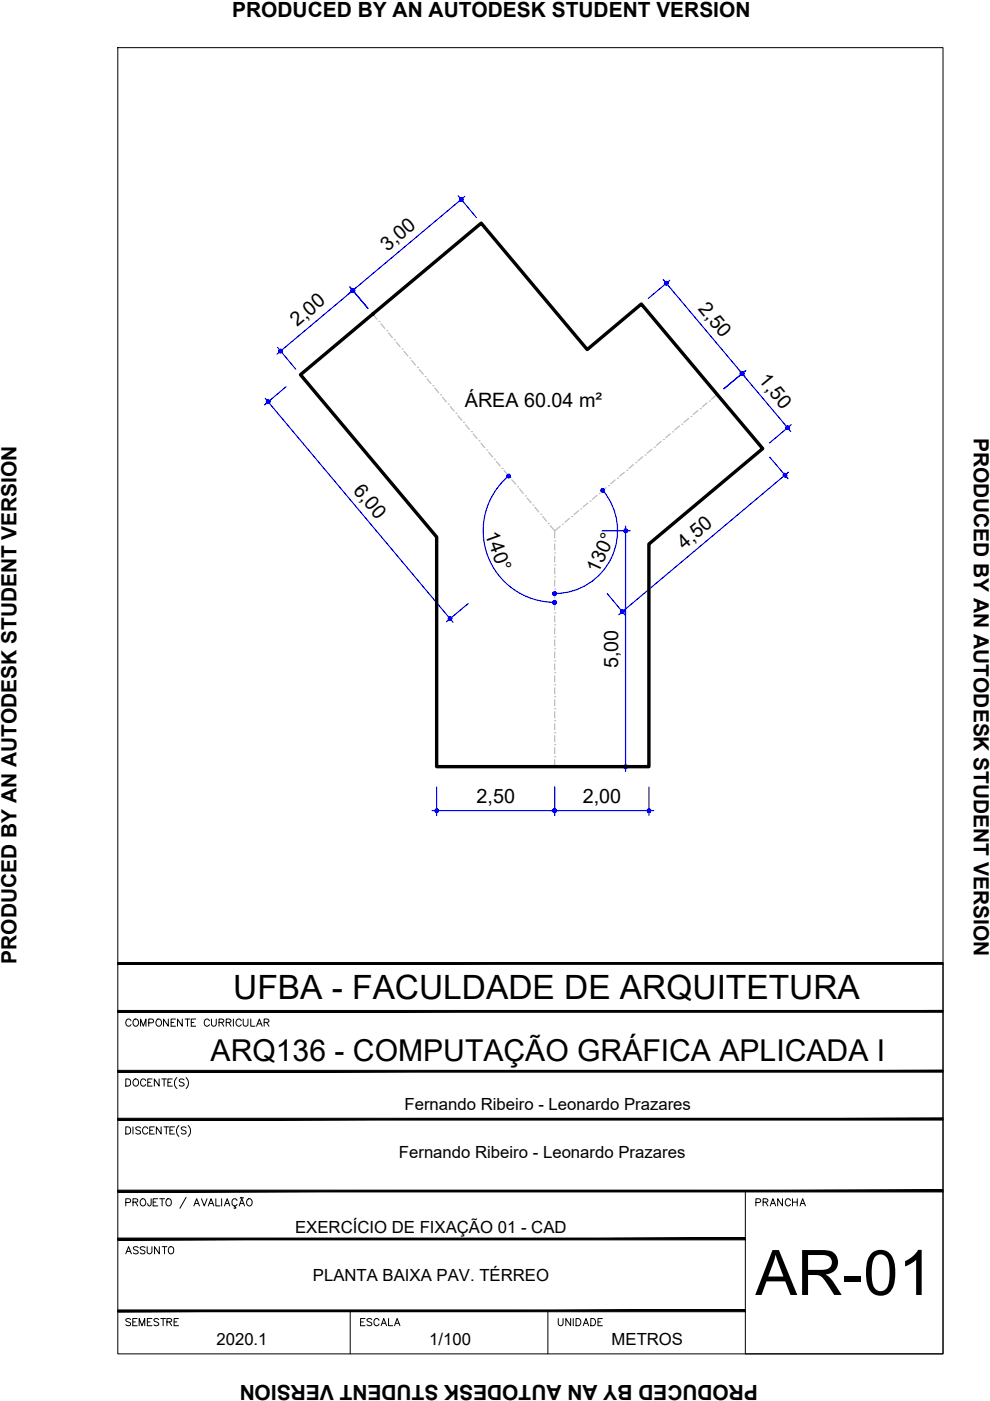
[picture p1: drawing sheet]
<svg xmlns="http://www.w3.org/2000/svg" width="210mm" height="297mm" viewBox="0 0 210 297" stroke-linecap="round" stroke-linejoin="round" font-family="sans-serif">
<!-- layer: ARQ_EIXO CINZA 04 -->
<g fill="none" stroke="#bababa" stroke-width=".25">
<path d="M79 66.6l.9 1.1M80.3 68.1h.1M80.8 68.7l.8 .9M82 70.1h.1M82.4 70.6l.8 1M83.6 72h.1M84 72.5l.8 1M85.3 74h.1M85.6 74.5l.9 1M86.9 75.9h.1M87.3 76.4l.8 1M88.5 77.9h.1"/>
<path d="M88.9 78.4l.8 1M90.1 79.8h.1M90.6 80.3l.8 1M91.8 81.8h.1M92.2 82.3l.8 1M93.4 83.7h.1M93.8 84.2l.8 1M95 85.7h.1M95.5 86.2l.8 1M96.7 87.6h.1M97.1 88.1l.8 1M98.3 89.6h.1"/>
<path d="M98.7 90.1l.8 .9M99.9 91.5h.1M100.3 92l.9 1M101.6 93.5h.1M102 94l.8 .9M103.2 95.4h.1M103.6 95.9l.8 1M104.8 97.4h.1M105.2 97.9l.8 .9M106.5 99.3h.1M106.9 99.8l.8 .9M132.9 99.7h.1"/>
<path d="M134.3 98.5l-1 .8M134.8 98.1h.1M136.3 96.8l-1 .9M136.8 96.5h.1M138.2 95.2l-1 .8M138.7 94.8h.1M140.2 93.6l-1 .8M140.7 93.2h.1M142.1 92l-1 .8M142.6 91.6h.1M144.1 90.3l-1 .8M144.6 89.9h.1"/>
<path d="M146 88.7l-1 .8M146.5 88.3h.1M148 87.1l-1 .8M148.5 86.6h.1M149.9 85.4l-1 .9M150.4 85h.1M152.1 83.6l-1.2 1M108.1 101.2h.1M108.5 101.7l.8 1M109.7 103.2h.1M110.2 103.7l.8 .9M111.4 105.1h.1"/>
<path d="M111.8 105.6l.8 1M113 107.1h.1M113.4 107.6l.8 .9M114.6 109h.1M115.1 109.5l.8 1M116.2 111h.1M116.7 111.4l.9 1.2M117.6 119.8h.1M117.6 117.2h.1M117.6 114.7h.1M117.6 115.3v1.3M117.6 117.9v1.3"/>
<path d="M118.8 111.6l-1.2 1v1.5M119.3 111.2h.1M120.7 109.9l-.9 .8M121.2 109.5h.1M122.7 108.3l-1 .8M123.1 107.9h.1M124.6 106.7l-.9 .8M125.1 106.2h.1M126.6 105l-1 .9M127 104.6h.1M128.5 103.4l-.9 .8M129 103h.1"/>
<path d="M130.4 101.8l-.9 .8M130.9 101.4h.1M132.4 100.1l-1 .9M117.6 137.6h.1M117.6 135h.1M117.6 132.5h.1M117.6 129.9h.1M117.6 127.4h.1M117.6 124.9h.1M117.6 122.3h.1M117.6 120.4v1.3M117.6 123v1.2"/>
<path d="M117.6 125.5v1.3M117.6 128v1.3M117.6 130.6v1.3M117.6 133.1v1.3M117.6 135.7v1.2M117.6 138.2v1.3M117.6 157.9h.1M117.6 155.3h.1M117.6 152.8h.1M117.6 150.3h.1M117.6 147.7h.1M117.6 145.2h.1"/>
<path d="M117.6 142.6h.1M117.6 140.1h.1M117.6 140.7v1.3M117.6 143.3v1.3M117.6 145.8v1.3M117.6 148.4v1.2M117.6 150.9v1.3M117.6 153.4v1.3M117.6 156v1.3M117.6 158.5v1.3M117.6 160.4h.1M117.6 161.1v1.4"/>
</g>
<!-- layer: COTA AZUL -->
<g fill="none" stroke="#00f" stroke-width=".25">
<path d="M97.2 41.5l3.8 4.6M98.6 41.6l-39.9 33.5M140.6 59.3l17.4 20.7M142 59.4l-4.5 3.9M58.8 73.6l3.9 4.7M74.2 60.8l3.8 4.6M156.7 78.4l10.9 13.1M158.1 78.6l-4.6 3.8M56.2 84.4l39.9 47.5M60.7 82l-4.6 3.8M163.2 96.9l3.9 4.6M167.8 90l-4.6 3.9"/>
<path d="M107.9 100.9a15.2 15.2 0 0 0-4.5 16.8 15.2 15.2 0 0 0 14.2 10M127.6 112.6h6M127.8 104a13.3 13.3 0 0 1 1.9 14.2 13.3 13.3 0 0 1-12.1 7.6M132.6 111.5v52.1M167.2 100.1l-36 30.2M99.3 128l-4.6 3.8M128.7 125.8l3.9 4.7M91.6 171.9h47M92.6 166.9v6M117.6 166.9v6M127.6 162.5h6M137.6 166.9v6"/>
</g>
<!-- layer: 0 -->
<g fill="#00f" stroke="#00f" stroke-width=".21">
<path d="M56.6 84.9l-.1 .2 .4 .1zM56.5 85.1l.4 .1h-.4zM56.5 85.2l.1 .2 .3-.2z"/>
<path d="M56.6 85.4l.1 .1 .2-.3zM56.9 85.2v.3h-.2zM56.9 85.2v.3h.2z"/>
<path d="M56.9 85.2l.2 .3 .1-.2zM56.9 85.2l.3-.1v.2zM56.9 85.2l.3-.1-.1-.2z"/>
<path d="M57 84.8l-.1 .4 .2-.3zM56.8 84.8h.2l-.1 .4zM56.6 84.9l.3 .3-.1-.4z"/>
<path d="M95.4 131.2l.3 .2 .1-.1zM95.4 131.2l.4-.1v.2zM95.4 131.2l.4-.1-.1-.2z"/>
<path d="M95.5 130.8l-.1 .4 .3-.3zM95.4 130.8h.1l-.1 .4zM95.2 130.9l.2 .3v-.4z"/>
<path d="M95.2 130.9l-.1 .1 .3 .2zM95.1 131l.3 .2h-.4zM95 131.2l.1 .2 .3-.2z"/>
<path d="M95.1 131.4l.2 .1 .1-.3zM95.4 131.2l.1 .3h-.2zM95.4 131.2l.1 .3 .2-.1z"/>
<path d="M132.5 112.2l.1 .4v-.4zM132.5 112.2l.1 .4-.3-.2zM132.3 112.4v.2h.3z"/>
<path d="M132.3 112.6v.2l.3-.2zM132.3 112.8l.3-.2-.1 .3zM132.6 112.6l-.1 .3h.1z"/>
<path d="M132.6 112.6v.3h.2zM132.6 112.6l.4 .2-.2 .1zM132.6 112.6l.4 .2v-.2z"/>
<path d="M132.6 112.6h.4v-.2zM132.8 112.2l.2 .2-.4 .2zM132.6 112.2v.4l.2-.4z"/>
<path d="M132.6 162.5v.4h.2zM132.6 162.5l.4 .3-.2 .1zM132.6 162.5l.4 .3v-.3z"/>
<path d="M132.6 162.5h.4v-.1zM132.8 162.2l.2 .2-.4 .1zM132.6 162.2v.3l.2-.3z"/>
<path d="M132.5 162.2l.1 .3v-.3zM132.5 162.2l.1 .3-.3-.1zM132.3 162.4v.1h.3z"/>
<path d="M132.3 162.5v.3l.3-.3zM132.3 162.8l.3-.3-.1 .4zM132.6 162.5l-.1 .4h.1z"/>
<path d="M131.7 129.9l.1 .1 .2-.3zM132 129.7v.3h-.2zM132 129.7v.3l.2-.1z"/>
<path d="M132 129.7l.2 .2 .1-.1zM132 129.7l.3-.1v.2zM132 129.7l.3-.1-.1-.2z"/>
<path d="M132.1 129.3l-.1 .4 .2-.3zM131.9 129.3h.2l-.1 .4zM131.7 129.4l.3 .3-.1-.4z"/>
<path d="M131.7 129.4l-.1 .1 .4 .2zM131.6 129.5l.4 .2h-.4zM131.6 129.7l.1 .2 .3-.2z"/>
<path d="M166.5 100.4l-.1 .3 .3-.2zM166.4 100.4h.1l-.1 .3zM166.2 100.4l.2 .3v-.3z"/>
<path d="M166.2 100.4l-.1 .2 .3 .1zM166.1 100.6l.3 .1-.3 .1zM166.1 100.8l.1 .2 .2-.3z"/>
<path d="M166.2 101l.1 .1 .1-.4zM166.4 100.7l.1 .4h-.2zM166.4 100.7l.1 .4 .2-.1z"/>
<path d="M166.4 100.7l.3 .3 .1-.1zM166.4 100.7h.4v.2zM166.4 100.7h.4l-.1-.2z"/>
<path d="M141 59.8l-.1 .1 .4 .2zM140.9 59.9l.4 .2h-.4zM140.9 60.1l.1 .2 .3-.2z"/>
<path d="M141 60.3l.1 .1 .2-.3zM141.3 60.1l.1 .3h-.3zM141.3 60.1l.1 .3 .1-.1z"/>
<path d="M141.3 60.1l.2 .2 .1-.1zM141.3 60.1l.3-.1v.2zM141.3 60.1l.3-.1v-.2z"/>
<path d="M141.4 59.7l-.1 .4 .3-.3zM141.2 59.7h.2l-.1 .4zM141 59.8l.3 .3-.1-.4z"/>
<path d="M157.4 79.2l.2 .3 .1-.2zM157.4 79.2l.3-.1v.2zM157.4 79.2l.3-.1-.1-.2z"/>
<path d="M157.5 78.9l-.1 .3 .2-.3zM157.3 78.8l.2 .1-.1 .3zM157.1 78.9l.3 .3-.1-.4z"/>
<path d="M157.1 78.9l-.1 .2 .4 .1zM157 79.1l.4 .1-.4 .1zM157 79.3l.1 .1 .3-.2z"/>
<path d="M157.1 79.4l.1 .1 .2-.3zM157.4 79.2v.4l-.2-.1zM157.4 79.2v.4l.2-.1z"/>
<path d="M157.1 78.9l-.1 .2 .4 .1zM157 79.1l.4 .1-.4 .1zM157 79.3l.1 .1 .3-.2z"/>
<path d="M157.1 79.4l.1 .1 .2-.3zM157.4 79.2v.4l-.2-.1zM157.4 79.2v.4l.2-.1z"/>
<path d="M157.4 79.2l.2 .3 .1-.2zM157.4 79.2l.3-.1v.2zM157.4 79.2l.3-.1-.1-.2z"/>
<path d="M157.5 78.9l-.1 .3 .2-.3zM157.3 78.8l.2 .1-.1 .3zM157.1 78.9l.3 .3-.1-.4z"/>
<path d="M167 90.7l.2 .3 .1-.2zM167 90.7l.3-.1v.2zM167 90.7l.3-.1v-.1z"/>
<path d="M167.1 90.3l-.1 .4 .3-.2zM166.9 90.3h.2l-.1 .4zM166.8 90.4l.2 .3-.1-.4z"/>
<path d="M166.8 90.4l-.2 .2 .4 .1zM166.6 90.6l.4 .1h-.4zM166.6 90.7l.1 .2 .3-.2z"/>
<path d="M166.7 90.9l.1 .1 .2-.3zM167 90.7v.3h-.2zM167 90.7v.3h.2z"/>
<path d="M74.9 61.2l-.1 .4 .3-.3zM74.8 61.2h.1l-.1 .4zM74.6 61.3l.2 .3v-.4z"/>
<path d="M74.6 61.3l-.1 .2 .3 .1zM74.5 61.5l.3 .1h-.3zM74.5 61.6v.2l.3-.2z"/>
<path d="M74.5 61.8l.2 .1 .1-.3zM74.8 61.6l.1 .4-.2-.1zM74.8 61.6l.1 .4 .2-.1z"/>
<path d="M74.8 61.6l.3 .3 .1-.2zM74.8 61.6l.4-.1v.2zM74.8 61.6l.4-.1-.1-.2z"/>
<path d="M59.2 74.7l.2 .1 .1-.3zM59.5 74.5l.1 .3h-.2zM59.5 74.5l.1 .3 .1-.1z"/>
<path d="M59.5 74.5l.2 .2 .2-.1zM59.5 74.5l.4-.1v.2zM59.5 74.5l.4-.1-.1-.2z"/>
<path d="M59.6 74.1l-.1 .4 .3-.3zM59.4 74.1h.2l-.1 .4zM59.3 74.2l.2 .3-.1-.4z"/>
<path d="M59.3 74.2l-.2 .1 .4 .2zM59.1 74.3l.4 .2h-.4zM59.1 74.5l.1 .2 .3-.2z"/>
<path d="M74.5 61.8l.2 .1 .1-.3zM74.8 61.6l.1 .4-.2-.1zM74.8 61.6l.1 .4 .2-.1z"/>
<path d="M74.8 61.6l.3 .3 .1-.2zM74.8 61.6l.4-.1v.2zM74.8 61.6l.4-.1-.1-.2z"/>
<path d="M74.9 61.2l-.1 .4 .3-.3zM74.8 61.2h.1l-.1 .4zM74.6 61.3l.2 .3v-.4z"/>
<path d="M74.6 61.3l-.1 .2 .3 .1zM74.5 61.5l.3 .1h-.3zM74.5 61.6v.2l.3-.2z"/>
<path d="M97.9 41.9l-.1 .4 .3-.2zM97.7 41.9h.2l-.1 .4zM97.6 42l.2 .3-.1-.4z"/>
<path d="M97.6 42l-.1 .1 .3 .2zM97.5 42.1l.3 .2-.3 .1zM97.5 42.4v.1l.3-.2z"/>
<path d="M97.5 42.5l.2 .2 .1-.4zM97.8 42.3l.1 .4h-.2zM97.8 42.3l.1 .4 .1-.1z"/>
<path d="M97.8 42.3l.2 .3 .2-.2zM97.8 42.3l.4-.1v.2zM97.8 42.3l.4-.1-.1-.1z"/>
<path d="M117.6 171.9h.4l-.1-.2zM117.8 171.6l.1 .1-.3 .2zM117.6 171.5v.4l.2-.3z"/>
<path d="M117.4 171.6l.2 .3v-.4zM117.3 171.7l.1-.1 .2 .3zM117.3 171.7l-.1 .2h.4z"/>
<path d="M117.2 171.9l.1 .2 .3-.2zM117.3 172.1l.3-.2-.2 .3zM117.6 171.9l-.2 .3h.2z"/>
<path d="M117.6 171.9v.3h.2zM117.6 171.9l.3 .2-.1 .1zM117.6 171.9l.3 .2 .1-.2z"/>
<path d="M92.2 171.9l.1 .2 .3-.2zM92.3 172.1l.3-.2-.2 .3zM92.6 171.9l-.2 .3h.2z"/>
<path d="M92.6 171.9v.3h.2zM92.6 171.9l.3 .2-.1 .1zM92.6 171.9l.3 .2 .1-.2z"/>
<path d="M92.6 171.9h.4l-.1-.2zM92.8 171.6l.1 .1-.3 .2zM92.6 171.5v.4l.2-.3z"/>
<path d="M92.4 171.6l.2 .3v-.4zM92.3 171.7l.1-.1 .2 .3zM92.3 171.7l-.1 .2h.4z"/>
<path d="M137.6 171.9h.4l-.1-.2zM137.8 171.6l.1 .1-.3 .2zM137.6 171.5v.4l.2-.3z"/>
<path d="M137.4 171.6l.2 .3v-.4zM137.4 171.6l.2 .3-.3-.2zM137.3 171.7l-.1 .2h.4z"/>
<path d="M137.2 171.9l.1 .2 .3-.2zM137.3 172.1l.3-.2-.2 .3zM137.6 171.9l-.2 .3h.2z"/>
<path d="M137.6 171.9v.3h.2zM137.6 171.9l.3 .2-.1 .1zM137.6 171.9l.3 .2 .1-.2z"/>
<path d="M117.2 171.9l.1 .2 .3-.2zM117.3 172.1l.3-.2-.2 .3zM117.6 171.9l-.2 .3h.2z"/>
<path d="M117.6 171.9v.3h.2zM117.6 171.9l.3 .2-.1 .1zM117.6 171.9l.3 .2 .1-.2z"/>
<path d="M117.6 171.9h.4l-.1-.2zM117.8 171.6l.1 .1-.3 .2zM117.6 171.5v.4l.2-.3z"/>
<path d="M117.4 171.6l.2 .3v-.4zM117.3 171.7l.1-.1 .2 .3zM117.3 171.7l-.1 .2h.4z"/>
<path d="M108 100.6l-.1 .4 .2-.3zM107.8 100.6h.2l-.1 .4zM107.6 100.7l.3 .3-.1-.4z"/>
<path d="M107.6 100.7l-.1 .1 .4 .2zM107.5 100.8l.4 .2h-.4zM107.5 101l.1 .2 .3-.2z"/>
<path d="M107.6 101.2l.1 .1 .2-.3zM107.9 101v.3h-.2zM107.9 101v.3l.2-.1z"/>
<path d="M107.9 101l.2 .2 .1-.1zM107.9 101l.3-.1v.2zM107.9 101l.3-.1-.1-.2z"/>
<path d="M117.6 127.7h.4l-.1-.2zM117.8 127.4l.1 .1-.3 .2zM117.6 127.3v.4l.2-.3z"/>
<path d="M117.4 127.4l.2 .3v-.4zM117.4 127.4l.2 .3-.3-.2zM117.3 127.5l-.1 .2h.4z"/>
<path d="M117.2 127.7l.1 .2 .3-.2zM117.3 127.9l.3-.2-.2 .3zM117.6 127.7l-.2 .3 .2 .1z"/>
<path d="M117.6 127.7v.4l.2-.1zM117.6 127.7l.3 .2-.1 .1zM117.6 127.7l.3 .2 .1-.2z"/>
<path d="M117.2 125.8l.1 .3 .3-.3zM117.3 126.1l.3-.3-.2 .4zM117.6 125.8l-.2 .4h.2z"/>
<path d="M117.6 125.8v.4h.2zM117.6 125.8l.3 .3-.1 .1zM117.6 125.8l.3 .3 .1-.3z"/>
<path d="M117.6 125.8h.4l-.1-.1zM117.8 125.5l.1 .2-.3 .1zM117.6 125.5v.3l.2-.3z"/>
<path d="M117.4 125.5l.2 .3v-.3zM117.4 125.5l.2 .3-.3-.1zM117.3 125.7l-.1 .1h.4z"/>
<path d="M127.6 103.7l-.2 .2 .4 .1zM127.4 103.9l.4 .1-.4 .1zM127.4 104.1l.1 .2 .3-.3z"/>
<path d="M127.5 104.3h.2l.1-.3zM127.8 104v.4l-.1-.1zM127.8 104v.4l.2-.1z"/>
<path d="M127.8 104l.2 .3 .1-.2zM127.8 104l.3-.1v.2zM127.8 104l.3-.1v-.2z"/>
<path d="M127.9 103.7l-.1 .3 .3-.3zM127.7 103.6l.2 .1-.1 .3zM127.6 103.7l.2 .3-.1-.4z"/>
</g>
<path d="M63.7 79.4l38.3-32.1 22.5 26.8 11.5-9.6 25.7 30.6-24.1 20.2v47.2h-45v-48.6z" fill="none" stroke="#000" stroke-width=".72"/>
<!-- layer: MRG_INTERNA -->
<path d="M25 10.1h174.9v276.9h-174.9z" fill="none" stroke="#000" stroke-width=".21"/>
<!-- layer: SIMB_01 -->
<g fill="#000" stroke="#000" stroke-width=".21">
<path d="M25 214.2v.4l174.9-.4zM25 214.6l174.9-.4v.4z"/>
<path d="M25 204.1v.4l174.9-.4zM25 204.5l174.9-.4v.4z"/>
<path d="M25 226.9v.4l174.9-.4zM25 227.3l174.9-.4v.4z"/>
<path d="M25 237.1v.4l174.9-.4zM25 237.5l174.9-.4v.4z"/>
<path d="M25 252.3v.4l174.9-.4zM25 252.7l174.9-.4v.4z"/>
<path d="M25 262.5v.4l133-.4zM25 262.9l133-.4v.4z"/>
<path d="M25 278.1h133v-.4zM25 277.7h133l-133 .4z"/>
</g>
<g fill="none" stroke="#000" stroke-width=".21">
<path d="M27.8 216.4a.56 .56 0 0 0-.7-.3 .56 .56 0 0 0-.4 .5 .63 .63 0 0 0 .2 .9 .63 .63 0 0 0 .9-.3M28.5 216.1a.71 .71 0 0 1 .9 .7 .71 .71 0 0 1-.9 .7l-.3-.5v-.4zM29.8 217.6v-1.5l.6 1.5 .5-1.5v1.5M31.5 216.9l.9-.1 .2-.2-.2-.5h-.9v1.5M33.4 216.1a.71 .71 0 0 1 .9 .7 .71 .71 0 0 1-.9 .7l-.3-.5v-.4zM35.7 216.1v1.5l-1-1.5v1.5M36.3 216.8h.5M37.2 216.1h-.9v1.5h.9M38.7 216.1v1.5l-1.1-1.5v1.5M39.2 216.1h1.1M39.8 216.1v1.5M40.6 216.8h.5"/>
<path d="M41.5 216.1h-.9v1.5h.9M44.4 216.4a.56 .56 0 0 0-.6-.4 .56 .56 0 0 0-.5 .6 .63 .63 0 0 0 .3 .9 .63 .63 0 0 0 .8-.3M44.8 216.1v1.1l.5 .4 .3-.1 .2-.3v-1.1M46.4 216.8l.9-.1 .2-.3-.4-.3h-.7v1.5M46.9 216.8l.6 .8M48 216.8l.8-.1 .2-.3-.4-.3h-.6v1.5M48.5 216.8l.5 .8M49.5 216.1v1.5M51.1 216.4a.56 .56 0 0 0-.6-.3 .56 .56 0 0 0-.5 .5 .63 .63 0 0 0 .3 .9 .63 .63 0 0 0 .8-.3M51.6 216.1v1.1l.2 .3 .2 .1 .5-.2 .1-1.3M53.2 216.1v1.5h.9M54.4 217.6l.6-1.5 .6 1.5"/>
<path d="M54.6 217.1h.7M56 216.8l.9-.1 .1-.3-.4-.3h-.6v1.5M56.5 216.8l.5 .8M199.9 204.3v82.7h-41.9v-34.5M26.7 228.8h.5a.82 .82 0 0 1 .5 .7 .82 .82 0 0 1-.5 .8h-.5zM26.7 238.9h.5a.82 .82 0 0 1 .5 .8 .82 .82 0 0 1-.5 .7h-.5zM28.2 238.9v1.5M28.4 229a.72 .72 0 0 1 1 .2 .72 .72 0 0 1-.3 1 .72 .72 0 0 1-.9-.3 .72 .72 0 0 1 .2-.9zM29.8 239.1l-.4-.2-.6 .2 .1 .4 .8 .3 .1 .2v.2l-.4 .2-.6-.2M30.9 229.1a.56 .56 0 0 0-.6-.4 .56 .56 0 0 0-.5 .6 .63 .63 0 0 0 .3 .9 .63 .63 0 0 0 .8-.3M31.3 239.3a.56 .56 0 0 0-.6-.4 .56 .56 0 0 0-.5 .6 .63 .63 0 0 0 .3 .8 .63 .63 0 0 0 .8-.2M31.3 229.5h.6"/>
<path d="M31.7 239.6h.6M32.3 228.8h-1v1.5h1M32.7 238.9h-1v1.5h1M33.7 228.8v1.5l-1-1.5v1.5M34.2 238.9v1.5l-1.1-1.5v1.5M34.3 228.8h1M34.8 238.9h1M34.8 228.8v1.5M35.3 238.9v1.5M35.6 229.5h.6M36 239.6h.6M36.5 228.8h-.9v1.5h.9"/>
<path d="M37 238.9h-1v1.5h1M37.5 228.5a1.57 1.57 0 0 0 0 2.3M37.9 238.6a1.57 1.57 0 0 0 0 2.3M39 229l-.1-.2a.53 .53 0 0 0-.9 .3l.1 .2 .8 .4 .1 .4-.1 .1a.65 .65 0 0 1-.9-.1M39.5 228.5a1.57 1.57 0 0 1 0 2.3M39.5 239.1l-.4-.2-.7 .2 .2 .4 .7 .3 .2 .2v.2l-.4 .2-.7-.2M39.9 238.6a1.57 1.57 0 0 1 0 2.3M26.7 255l.9-.2v-.5l-.3-.1h-.6v1.5M28.2 254.9l.9-.1 .1-.5-.3-.1h-.7v1.5M28.7 254.9l.5 .8M30 254.2a.71 .71 0 0 1 .9 .7 .71 .71 0 0 1-.9 .7l-.3-.5v-.4zM32 254.2v1.4l-.3 .1-.2-.1-.2-.4"/>
<path d="M32.5 254.9h.6M33.4 254.2h-.9v1.5h.9M33.9 254.2h1M34.4 254.2v1.5M35.3 254.4a.63 .63 0 0 1 .8-.1 .63 .63 0 0 1 .2 .8 .62 .62 0 0 1-.8 .6 .62 .62 0 0 1-.3-1zM39.5 253.9l-1.4 2.3M41.1 255.7l.6-1.5 .6 1.5M41.4 255.2h.7M42.7 254.2l.6 1.5 .6-1.5M44.2 255.7l.5-1.5 .6 1.5M44.4 255.2h.7M45.8 254.2v1.5h.9"/>
<path d="M47 254.2v1.5M47.6 255.7l.6-1.5 .5 1.5M47.8 255.2h.7M49.7 255.7v.2h.2l.1 .2h-.4M50.2 254.5a.6 .6 0 0 0-.8-.3 .6 .6 0 0 0-.2 .9 .55 .55 0 0 0 .4 .6 .55 .55 0 0 0 .6-.4M50.7 255.7l.6-1.5 .6 1.5M50.9 255.2h.7M51 253.9l-.1 .2M51 253.9h.2M51.2 253.9l.1 .1M51.3 254h.2M51.6 253.9l-.1 .1"/>
<path d="M52.5 254.4a.72 .72 0 0 1 1 .2 .72 .72 0 0 1-.3 1 .72 .72 0 0 1-.9-.3 .72 .72 0 0 1 .2-.9zM74.3 277.9v9.1M116.2 277.9v9.1"/>
</g>
<text font-size="13.3" x="160.1" y="274.6">AR-01</text>
<text font-size="7.1" x="49.4" y="211.7">UFBA - FACULDADE DE ARQUITETURA</text>
<text font-size="6.4" x="44.7" y="225">ARQ136 - COMPUTAÇÃO GRÁFICA APLICADA I</text>
<g font-size="4.4">
<text x="49.2" y="3.6">PRODUCED BY AN AUTODESK STUDENT VERSION</text>
<text x="206.5" y="92.8" transform="rotate(90 206.5 92.8)">PRODUCED BY AN AUTODESK STUDENT VERSION</text>
<text x="3.5" y="204.3" transform="rotate(-90 3.5 204.3)">PRODUCED BY AN AUTODESK STUDENT VERSION</text>
<text x="159.1" y="256.8">PRANCHA</text>
<text x="25.4" y="267.1">ASSUNTO</text>
<text x="25.4" y="282.2">SEMESTRE</text>
<text x="75.1" y="282.2">ESCALA</text>
<text x="117.1" y="282.2">UNIDADE</text>
<text x="160.7" y="293.6" transform="rotate(-180 160.7 293.6)">PRODUCED BY AN AUTODESK STUDENT VERSION</text>
</g>
<g font-size="4.2">
<text x="82.2" y="53.3" transform="rotate(-40 82.2 53.3)">3,00</text>
<text x="147.9" y="65.5" transform="rotate(50 147.9 65.5)">2,50</text>
<text x="63" y="69.4" transform="rotate(-40 63 69.4)">2,00</text>
<text x="160.7" y="80.7" transform="rotate(50 160.7 80.7)">1,50</text>
<text x="98.6" y="86.3">ÁREA 60.04 m²</text>
<text x="74.8" y="104" transform="rotate(50 74.8 104)">6,00</text>
<text x="102.8" y="113.2" transform="rotate(70 102.8 113.2)">140°</text>
<text x="145.1" y="116.6" transform="rotate(-40 145.1 116.6)">4,50</text>
<text x="126.8" y="121.7" transform="rotate(-65 126.8 121.7)">130°</text>
<text x="131.1" y="141.6" transform="rotate(-90 131.1 141.6)">5,00</text>
<text x="101" y="170.3">2,50</text>
<text x="123.6" y="170.3">2,00</text>
</g>
<g font-size="3.5">
<text x="85.8" y="235.4">Fernando Ribeiro - Leonardo Prazares</text>
<text x="84.6" y="245.5">Fernando Ribeiro - Leonardo Prazares</text>
<text x="62.6" y="261.4">EXERCÍCIO DE FIXAÇÃO 01 - CAD</text>
<text x="66.3" y="271.6">PLANTA BAIXA PAV. TÉRREO</text>
<text x="45.9" y="285.1">2020.1</text>
<text x="91" y="285.1">1/100</text>
<text x="129.7" y="285.1">METROS</text>
</g>
</svg>
